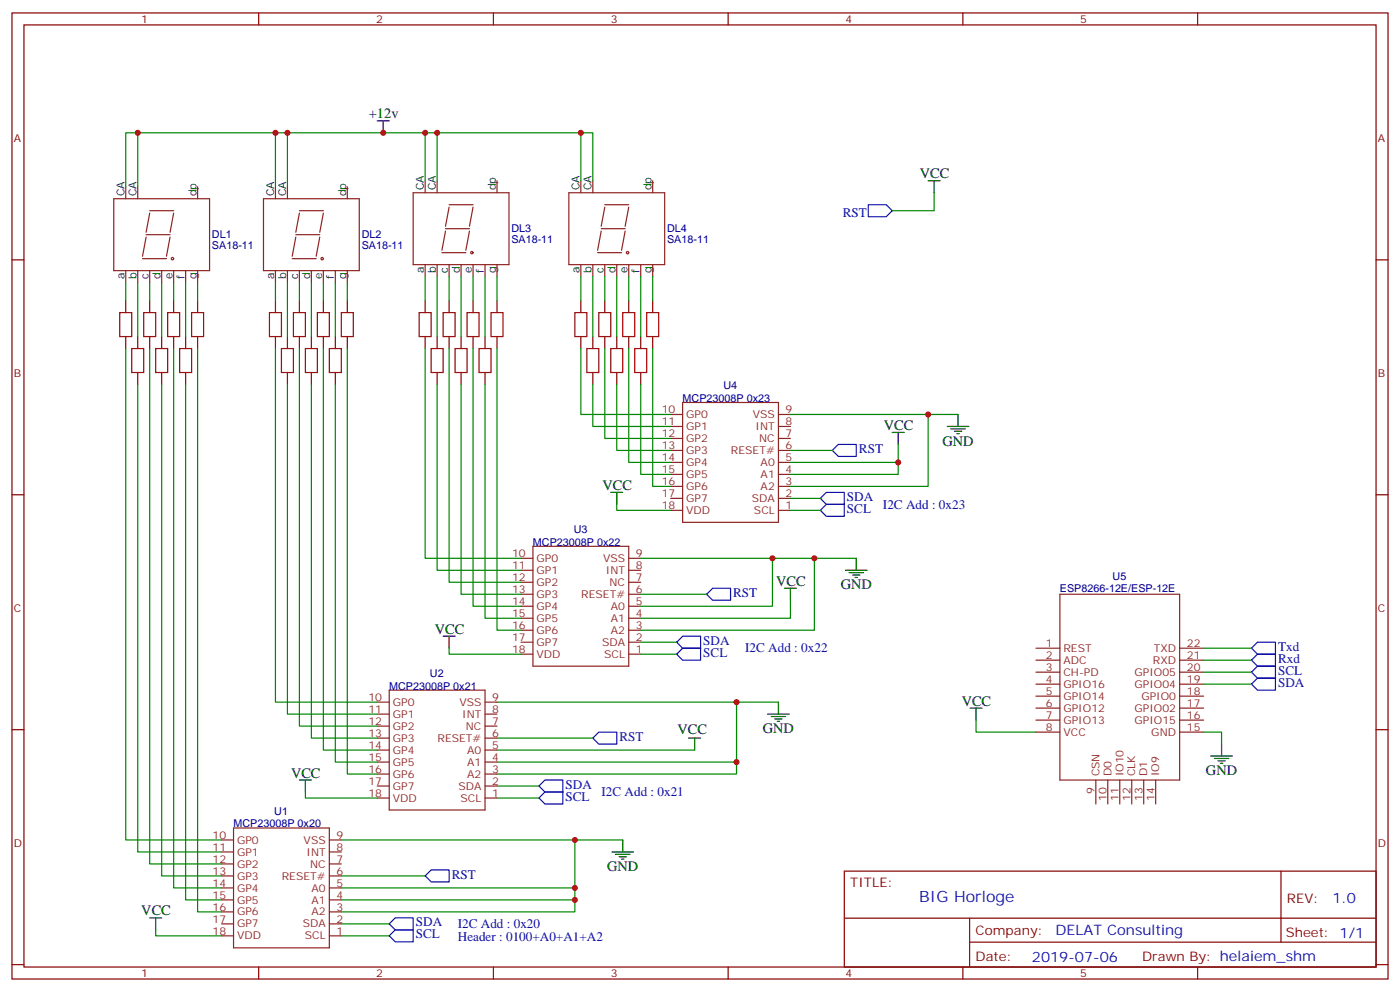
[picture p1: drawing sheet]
<svg xmlns="http://www.w3.org/2000/svg" width="412mm" height="292mm" viewBox="0 0 412 292" stroke-linecap="round" stroke-linejoin="round" font-family="sans-serif">
<g fill="none" stroke="#870000" stroke-width=".35">
<path d="M3.5 3.8h405.4v284.3h-405.4zM7.1 7.3h398.2v277.3h-398.2zM76.2 3.8v3.5M145.3 3.8v3.5M214.5 3.8v3.5M283.6 3.8v3.5M352.8 3.8v3.5M3.5 76.5h3.6M405.3 76.5h3.6M37 88.5v3.5M37 99.1v3.5M40.6 99.1v3.5"/>
<path d="M44.1 88.5v3.5M44.1 99.1v3.5M47.6 99.1v3.5M51.2 88.5v3.5M51.2 99.1v3.5M54.7 99.1v3.5M58.2 88.5v3.5M58.2 99.1v3.5M81.1 88.5v3.5M81.1 99.1v3.5M84.7 99.1v3.5M88.2 88.5v3.5"/>
<path d="M88.2 99.1v3.5M91.7 99.1v3.5M95.2 88.5v3.5M95.2 99.1v3.5M98.8 99.1v3.5M102.3 88.5v3.5M102.3 99.1v3.5M125.2 88.5v3.5M125.2 99.1v3.5M128.8 99.1v3.5M132.3 88.5v3.5M132.3 99.1v3.5"/>
<path d="M135.8 99.1v3.5M139.3 88.5v3.5M139.3 99.1v3.5M142.9 99.1v3.5M146.4 88.5v3.5M146.4 99.1v3.5M171.1 88.5v3.5M171.1 99.1v3.5M174.6 99.1v3.5M178.2 88.5v3.5M178.2 99.1v3.5M181.7 99.1v3.5"/>
<path d="M185.2 88.5v3.5M185.2 99.1v3.5M188.7 99.1v3.5M192.3 88.5v3.5M192.3 99.1v3.5M40.6 109.6v3.6M47.6 109.6v3.6M54.7 109.6v3.6M84.7 109.6v3.6M91.7 109.6v3.6M98.8 109.6v3.6M128.8 109.6v3.6"/>
<path d="M135.8 109.6v3.6M142.9 109.6v3.6M174.6 109.6v3.6M181.7 109.6v3.6M188.7 109.6v3.6M3.5 145.6h3.6M405.3 145.6h3.6M3.5 214.8h3.6M405.3 214.8h3.6M248.7 256.4h156.6v28.2h-156.6zM377.3 256.4v20.9M248.7 270.2h156.5"/>
<path d="M285.6 277.3h119.6M285.6 270.2v14.2M3.5 283.9h3.6M76.2 284.6v3.5M145.3 284.6v3.5M214.5 284.6v3.5M283.6 284.6v3.5M352.8 284.6v3.5M405.3 283.9h3.6"/>
</g>
<g fill="none" stroke="#8c2424" stroke-width=".35">
<path d="M33.5 58.5h28.2v21.2h-28.2zM37 55v3.5M40.6 55v3.5M58.2 55v3.5M77.6 58.5h28.2v21.2h-28.2zM81.1 55v3.5M84.7 55v3.5M102.3 55v3.5M121.7 56.7h28.2v21.2h-28.2zM125.2 53.2v3.5M128.8 53.2v3.5M146.4 53.2v3.5"/>
<path d="M167.6 56.7h28.2v21.2h-28.2zM171.1 53.2v3.5M174.6 53.2v3.5M192.3 53.2v3.5M37 79.7v3.5M40.6 79.7v3.5M42 76.1h7M43 69.1h7.1M43 69.8l-1 5.6M44.1 62h7.1M44.1 62.7l-1.1 5.7M44.1 79.7v3.5"/>
<path d="M47.6 79.7v3.5M50.1 69.8l-1.1 5.6M51.2 62.7l-1.1 5.7M51.2 79.7v3.5M54.7 79.7v3.5M58.2 79.7v3.5M81.1 79.7v3.5M84.7 79.7v3.5M86.1 76.1h7M87.1 69.1h7.1M87.1 69.8l-1 5.6M88.2 62h7"/>
<path d="M88.2 62.7l-1.1 5.7M88.2 79.7v3.5M91.7 79.7v3.5M94.2 69.8l-1.1 5.6M95.2 62.7l-1 5.7M95.2 79.7v3.5M98.8 79.7v3.5M102.3 79.7v3.5M125.2 77.9v3.5M128.8 77.9v3.5M130.2 74.4h7M131.2 67.3h7.1"/>
<path d="M131.2 68l-1 5.7M132.3 60.3h7M132.3 61l-1.1 5.6M132.3 77.9v3.5M135.8 77.9v3.5M138.3 68l-1.1 5.7M139.3 61l-1 5.6M139.3 77.9v3.5M142.9 77.9v3.5M146.4 77.9v3.5M171.1 77.9v3.5M174.6 77.9v3.5"/>
<path d="M176 74.4h7.1M177.1 67.3h7M177.1 68l-1.1 5.7M178.2 60.3h7M178.2 61l-1.1 5.6M178.2 77.9v3.5M181.7 77.9v3.5M184.1 68l-1 5.7M185.2 61l-1.1 5.6M185.2 77.9v3.5M188.7 77.9v3.5M192.3 77.9v3.5"/>
<path d="M201.1 118.5h28.2v35.2h-28.2zM197.6 139.6h3.5M197.6 136.1h3.5M197.6 132.6h3.5M197.6 129h3.5M197.6 125.5h3.5M197.6 122h3.5M229.3 139.6h3.5M229.3 136.1h3.5M229.3 132.6h3.5M229.3 129h3.5M229.3 125.5h3.5"/>
<path d="M229.3 122h3.5M197.6 150.2h3.5M197.6 146.7h3.5M197.6 143.2h3.5M229.3 150.2h3.5M229.3 146.7h3.5M229.3 143.2h3.5M153.5 178.4h3.5M153.5 174.9h3.5M153.5 171.4h3.5M153.5 167.9h3.5M153.5 164.3h3.5"/>
<path d="M157 160.8h28.2v35.3h-28.2zM185.2 178.4h3.5M185.2 174.9h3.5M185.2 171.4h3.5M185.2 167.9h3.5M185.2 164.3h3.5M312.2 174.9h35.3v54.7h-35.3zM153.5 192.5h3.5M153.5 189h3.5M153.5 185.5h3.5M153.5 182h3.5M185.2 192.5h3.5"/>
<path d="M185.2 189h3.5M185.2 185.5h3.5M185.2 182h3.5M305.2 190.8h7M305.2 194.3h7M305.2 197.8h7M347.5 190.8h7M347.5 194.3h7M347.5 197.8h7M111.1 217.2h3.6M111.1 213.7h3.6M111.1 210.2h3.6"/>
<path d="M111.1 206.7h3.6M114.7 203.1h28.2v35.3h-28.2zM142.9 217.2h3.5M142.9 213.7h3.5M142.9 210.2h3.5M142.9 206.7h3.5M305.2 201.4h7M305.2 204.9h7M305.2 215.5h7M305.2 208.4h7M305.2 211.9h7M347.5 201.4h7"/>
<path d="M347.5 204.9h7M347.5 215.5h7M347.5 208.4h7M347.5 211.9h7M111.1 234.9h3.6M111.1 231.4h3.6M111.1 227.8h3.6M111.1 224.3h3.6M111.1 220.8h3.6M142.9 234.9h3.5M142.9 231.4h3.5M142.9 227.8h3.5"/>
<path d="M142.9 224.3h3.5M142.9 220.8h3.5M322.8 229.6v7M326.3 229.6v7M329.8 229.6v7M333.4 229.6v7M336.9 229.6v7M340.4 229.6v7M65.3 257.8h3.5M65.3 254.3h3.5M65.3 250.8h3.5M65.3 247.2h3.5"/>
<path d="M68.8 243.7h28.2v35.3h-28.2zM97 257.8h3.5M97 254.3h3.5M97 250.8h3.5M97 247.2h3.5M65.3 275.4h3.5M65.3 271.9h3.5M65.3 268.4h3.5M65.3 264.9h3.5M65.3 261.3h3.5M97 275.4h3.5M97 271.9h3.5"/>
<path d="M97 268.4h3.5M97 264.9h3.5M97 261.3h3.5"/>
<circle cx="50.8" cy="76.1" r=".35"/>
<circle cx="94.9" cy="76.1" r=".35"/>
<circle cx="139" cy="74.4" r=".35"/>
<circle cx="184.9" cy="74.4" r=".35"/>
</g>
<g fill="none" stroke="#a10000" stroke-width=".35">
<path d="M35.3 92h3.5v7.1h-3.5zM42.3 92h3.6v7.1h-3.6zM49.4 92h3.5v7.1h-3.5zM56.4 92h3.6v7.1h-3.6zM79.4 92h3.5v7.1h-3.5zM86.4 92h3.6v7.1h-3.6zM93.5 92h3.5v7.1h-3.5zM100.5 92h3.6v7.1h-3.6zM123.5 92h3.5v7.1h-3.5zM130.5 92h3.6v7.1h-3.6zM137.6 92h3.5v7.1h-3.5zM144.6 92h3.6v7.1h-3.6z"/>
<path d="M169.3 92h3.6v7.1h-3.6zM176.4 92h3.5v7.1h-3.5zM183.4 92h3.6v7.1h-3.6zM190.5 92h3.5v7.1h-3.5zM38.8 102.6h3.5v7h-3.5zM45.9 102.6h3.5v7h-3.5zM52.9 102.6h3.5v7h-3.5zM82.9 102.6h3.5v7h-3.5zM90 102.6h3.5v7h-3.5zM97 102.6h3.5v7h-3.5zM127 102.6h3.5v7h-3.5zM134.1 102.6h3.5v7h-3.5z"/>
<path d="M141.1 102.6h3.5v7h-3.5zM172.9 102.6h3.5v7h-3.5zM179.9 102.6h3.5v7h-3.5zM187 102.6h3.5v7h-3.5z"/>
</g>
<g fill="none" stroke="#000" stroke-width=".35">
<path d="M111.1 35.6h3.6M112.9 35.6v3.5M273.4 53.2h3.5M275.2 53.2v3.5M262.8 127.3h3.5M264.6 127.3v3.5M279 125.5h6.4M280.1 126.2h4.2M281.2 126.9h2.1M281.9 127.6h.7M282.2 122v3.5M179.9 144.9h3.5"/>
<path d="M181.7 144.9v3.5M231.1 173.1h3.5M232.8 173.1v3.6M249.1 167.9h6.3M250.1 168.6h4.3M251.2 169.3h2.1M251.9 170h.7M252.2 164.3v3.6M130.5 187.3h3.6M132.3 187.3v3.5M202.8 217.2h3.6M204.6 217.2v3.6"/>
<path d="M226.1 210.2h6.4M227.2 210.9h4.2M228.2 211.6h2.2M229 212.3h.7M229.3 206.7v3.5M285.8 208.4h3.5M287.5 208.4v3.5M359.8 219v3.5M88.2 229.6h3.5M90 229.6v3.5M356.7 222.5h6.3M357.7 223.2h4.2"/>
<path d="M358.8 223.9h2.1M359.5 224.6h.7M180.3 250.8h6.3M181.3 251.5h4.3M182.4 252.2h2.1M183.1 252.9h.7M183.4 247.2v3.6M44.1 270.2h3.5M45.9 270.2v3.5"/>
</g>
<g fill="none" stroke="#00f" stroke-width=".35">
<path d="M255.8 60.3h5.3l1.7 1.7-1.7 1.8h-5.3zM245.2 132.6l1.7-1.8h5.3v3.5h-5.3zM241.7 146.7l1.7-1.8h5.3v3.5h-5.3zM241.7 150.2l1.7-1.8h5.3v3.6h-5.3zM208.1 174.9l1.8-1.8h5.3v3.6h-5.3zM199.3 189l1.8-1.7h5.3v3.5h-5.3zM201.1 190.8h5.3v3.5h-5.3l-1.8-1.8zM368.7 197.8l1.7-1.7h5.3v3.5h-5.3zM368.7 194.3l1.7-1.8h5.3v3.6h-5.3zM368.7 190.8l1.7-1.8h5.3v3.5h-5.3zM174.6 217.2l1.8-1.7h5.3v3.5h-5.3zM368.7 201.4l1.7-1.8h5.3v3.5h-5.3z"/>
<path d="M158.7 231.4l1.8-1.8h5.3v3.5h-5.3zM158.7 234.9l1.8-1.8h5.3v3.5h-5.3zM125.2 257.8l1.8-1.8h5.3v3.6h-5.3zM114.7 275.4l1.7-1.7h5.3v3.5h-5.3zM116.4 270.2h5.3v3.5h-5.3l-1.7-1.8z"/>
</g>
<g fill="none" stroke="#008700" stroke-width=".35">
<path d="M40.6 39.1v15.9M81.1 39.1h-44.1v15.9M84.7 39.1v15.9M125.2 39.1v14.1M128.8 39.1v14.1M171.1 39.1v14.1M174.6 53.2v-14.1h-93.5v15.9M275.2 56.7v5.3h-12.4M37 83.2v5.3M40.6 83.2v15.9M44.1 83.2v5.3M47.6 83.2v15.9"/>
<path d="M51.2 83.2v5.3M54.7 83.2v15.9M58.2 83.2v5.3M81.1 83.2v5.3M84.7 83.2v15.9M88.2 83.2v5.3M91.7 83.2v15.9M95.2 83.2v5.3M98.8 83.2v15.9M102.3 83.2v5.3M125.2 81.4v7.1M128.8 81.4v17.7"/>
<path d="M132.3 81.4v7.1M135.8 81.4v17.7M139.3 81.4v7.1M142.9 81.4v17.7M146.4 81.4v7.1M171.1 81.4v7.1M174.6 81.4v17.7M178.2 81.4v7.1M181.7 81.4v17.7M185.2 81.4v7.1M188.7 81.4v17.7M192.3 81.4v7.1"/>
<path d="M37 102.6v144.6h28.3M40.6 113.2v137.6h24.7M44.1 102.6v151.7h21.2M47.6 113.2v144.6h17.7M51.2 102.6v158.7h14.1M54.7 113.2v151.7h10.6M58.2 102.6v165.8h7.1M81.1 102.6v104.1h30M84.7 113.2v97h26.4M88.2 102.6v111.1h22.9M91.7 113.2v104h19.4M95.2 102.6v118.2h15.9"/>
<path d="M98.8 113.2v111.1h12.3M102.3 102.6v125.2h8.8M125.2 102.6v61.7h28.3M128.8 113.2v54.7h24.7M132.3 102.6v68.8h21.2M135.8 113.2v61.7h17.7M139.3 102.6v75.8h14.2M142.9 113.2v68.8h10.6M146.4 102.6v82.9h7.1M171.1 102.6v19.4h26.5M174.6 113.2v12.3h23M178.2 102.6v26.4h19.4"/>
<path d="M181.7 113.2v19.4h15.9M185.2 102.6v33.5h12.4M188.7 113.2v26.4h8.9M192.3 102.6v40.6h5.3M232.8 122h49.4M232.8 136.1h31.8M232.8 132.6h12.4M264.6 130.8v8.8h-31.8M273.4 122v21.2h-40.6M181.7 148.4v1.8h15.9M232.8 146.7h8.9M232.8 150.2h8.9"/>
<path d="M188.7 164.3h63.5M188.7 174.9h19.4M227.5 164.3v14.1h-38.8M232.8 176.7v5.3h-44.1M239.9 164.3v21.2h-51.2M132.3 190.8v1.7h21.2M188.7 189h10.6M188.7 192.5h10.6M354.5 197.8h14.2M354.5 194.3h14.2M354.5 190.8h14.2M146.4 206.7h82.9"/>
<path d="M146.4 217.2h28.2M217 206.7v17.6h-70.6M287.5 211.9v3.6h17.7M354.5 215.5h5.3v3.5M354.5 201.4h14.2M90 233.1v1.8h21.1M146.4 231.4h12.3M146.4 234.9h12.3M146.4 220.8h58.2M217 224.3v3.5h-70.6M100.5 247.2h82.9M100.5 257.8h24.7"/>
<path d="M169.3 247.2v14.1h-68.8M45.9 273.7v1.7h19.4M100.5 271.9h14.2M100.5 275.4h14.2M169.3 261.3v3.6h-68.8M169.3 264.9v3.5h-68.8"/>
</g>
<g fill="#c00">
<circle cx="273.4" cy="122" r=".88"/>
<circle cx="217" cy="206.7" r=".88"/>
<circle cx="169.3" cy="261.3" r=".88"/>
<circle cx="128.8" cy="39.1" r=".88"/>
<circle cx="40.6" cy="39.1" r=".88"/>
<circle cx="84.7" cy="39.1" r=".88"/>
<circle cx="81.1" cy="39.1" r=".88"/>
<circle cx="112.9" cy="39.1" r=".88"/>
<circle cx="171.1" cy="39.1" r=".88"/>
<circle cx="125.2" cy="39.1" r=".88"/>
<circle cx="169.3" cy="247.2" r=".88"/>
<circle cx="169.3" cy="264.9" r=".88"/>
<circle cx="217" cy="224.3" r=".88"/>
<circle cx="239.9" cy="164.3" r=".88"/>
<circle cx="227.5" cy="164.3" r=".88"/>
<circle cx="264.6" cy="136.1" r=".88"/>
</g>
<text font-size="4.6" fill="#00f" x="270.8" y="265.4">BIG Horloge</text>
<g font-size="4.2">
<text x="108.7" y="34.9">+12v</text>
<text x="270.9" y="52.5">VCC</text>
<text x="260.3" y="126.6">VCC</text>
<text x="277.6" y="131.2">GND</text>
<text x="177.4" y="144.2">VCC</text>
<text x="228.6" y="172.4">VCC</text>
<text x="247.6" y="173.5">GND</text>
<text x="128.1" y="186.5">VCC</text>
<text x="283.3" y="207.7">VCC</text>
<text x="224.7" y="215.8">GND</text>
<text x="199.6" y="216.1">VCC</text>
<text x="85.7" y="228.9">VCC</text>
<text x="355.2" y="228.2">GND</text>
<text x="178.9" y="256.4">GND</text>
<text x="41.6" y="269.5">VCC</text>
</g>
<g font-size="4.2" fill="#00f">
<text x="392.5" y="265.7">1.0</text>
<text x="310.9" y="275.2">DELAT Consulting</text>
<text x="304" y="283">2019-07-06</text>
</g>
<g font-size="3.9" fill="#00f">
<text x="248.3" y="63.7">RST</text>
<text x="253" y="133.3">RST</text>
<text x="249.5" y="147.5">SDA</text>
<text x="260.1" y="149.7">I2C Add : 0x23</text>
<text x="249.5" y="151">SCL</text>
<text x="216" y="175.7">RST</text>
<text x="207.2" y="189.8">SDA</text>
<text x="376.5" y="191.5">Txd</text>
<text x="207.2" y="193.3">SCL</text>
<text x="219.5" y="192">I2C Add : 0x22</text>
<text x="376.5" y="195.1">Rxd</text>
<text x="376.5" y="202.1">SDA</text>
<text x="376.5" y="198.6">SCL</text>
<text x="182.5" y="218">RST</text>
<text x="166.6" y="232.1">SDA</text>
<text x="166.6" y="235.6">SCL</text>
<text x="177.2" y="234.4">I2C Add : 0x21</text>
<text x="133.1" y="258.6">RST</text>
<text x="122.5" y="272.7">SDA</text>
<text x="134.9" y="273.2">I2C Add : 0x20</text>
<text x="122.5" y="276.2">SCL</text>
<text x="134.9" y="277.1">Header : 0100+A0+A1+A2</text>
</g>
<g font-size="3.9" fill="#800">
<text x="250.5" y="261">TITLE:</text>
<text x="379.1" y="265.7">REV:</text>
<text x="287.4" y="275.2">Company:</text>
<text x="378.7" y="275.8">Sheet: 1/1</text>
<text x="287.4" y="282.9">Date:</text>
<text x="336.4" y="282.9">Drawn By: helaiem_shm</text>
</g>
<g font-size="3.2" fill="#800">
<text x="41.6" y="6.8">1</text>
<text x="110.8" y="6.8">2</text>
<text x="179.9" y="6.8">3</text>
<text x="249.1" y="6.8">4</text>
<text x="318.2" y="6.8">5</text>
<text x="4.1" y="41.9">A</text>
<text x="405.9" y="41.9">A</text>
<text x="4.1" y="111.1">B</text>
<text x="405.9" y="111.1">B</text>
<text x="4.1" y="180.2">C</text>
<text x="405.9" y="180.2">C</text>
<text x="4.1" y="249.3">D</text>
<text x="405.9" y="249.3">D</text>
<text x="41.6" y="287.6">1</text>
<text x="110.8" y="287.6">2</text>
<text x="179.9" y="287.6">3</text>
<text x="249.1" y="287.6">4</text>
<text x="318.2" y="287.6">5</text>
</g>
<g font-size="3.2">
<text x="36.7" y="57.8" transform="rotate(-90 36.7 57.8)">CA</text>
<text x="40.2" y="57.8" transform="rotate(-90 40.2 57.8)">CA</text>
<text x="57.9" y="57.8" transform="rotate(-90 57.9 57.8)">dp</text>
<text x="80.8" y="57.8" transform="rotate(-90 80.8 57.8)">CA</text>
<text x="84.3" y="57.8" transform="rotate(-90 84.3 57.8)">CA</text>
<text x="102" y="57.8" transform="rotate(-90 102 57.8)">dp</text>
<text x="124.9" y="56" transform="rotate(-90 124.9 56)">CA</text>
<text x="128.4" y="56" transform="rotate(-90 128.4 56)">CA</text>
<text x="146" y="56" transform="rotate(-90 146 56)">dp</text>
<text x="170.7" y="56" transform="rotate(-90 170.7 56)">CA</text>
<text x="174.3" y="56" transform="rotate(-90 174.3 56)">CA</text>
<text x="191.9" y="56" transform="rotate(-90 191.9 56)">dp</text>
<text x="36.7" y="82.1" transform="rotate(-90 36.7 82.1)">a</text>
<text x="40.2" y="82.1" transform="rotate(-90 40.2 82.1)">b</text>
<text x="43.7" y="82.1" transform="rotate(-90 43.7 82.1)">c</text>
<text x="47.3" y="82.1" transform="rotate(-90 47.3 82.1)">d</text>
<text x="50.8" y="82.1" transform="rotate(-90 50.8 82.1)">e</text>
<text x="54.3" y="82.1" transform="rotate(-90 54.3 82.1)">f</text>
<text x="57.9" y="82.1" transform="rotate(-90 57.9 82.1)">g</text>
<text x="80.8" y="82.1" transform="rotate(-90 80.8 82.1)">a</text>
<text x="84.3" y="82.1" transform="rotate(-90 84.3 82.1)">b</text>
<text x="87.8" y="82.1" transform="rotate(-90 87.8 82.1)">c</text>
<text x="91.4" y="82.1" transform="rotate(-90 91.4 82.1)">d</text>
<text x="94.9" y="82.1" transform="rotate(-90 94.9 82.1)">e</text>
<text x="98.4" y="82.1" transform="rotate(-90 98.4 82.1)">f</text>
<text x="102" y="82.1" transform="rotate(-90 102 82.1)">g</text>
<text x="124.9" y="80.4" transform="rotate(-90 124.9 80.4)">a</text>
<text x="128.4" y="80.4" transform="rotate(-90 128.4 80.4)">b</text>
<text x="131.9" y="80.4" transform="rotate(-90 131.9 80.4)">c</text>
<text x="135.5" y="80.4" transform="rotate(-90 135.5 80.4)">d</text>
<text x="139" y="80.4" transform="rotate(-90 139 80.4)">e</text>
<text x="142.5" y="80.4" transform="rotate(-90 142.5 80.4)">f</text>
<text x="146" y="80.4" transform="rotate(-90 146 80.4)">g</text>
<text x="170.7" y="80.4" transform="rotate(-90 170.7 80.4)">a</text>
<text x="174.3" y="80.4" transform="rotate(-90 174.3 80.4)">b</text>
<text x="177.8" y="80.4" transform="rotate(-90 177.8 80.4)">c</text>
<text x="181.3" y="80.4" transform="rotate(-90 181.3 80.4)">d</text>
<text x="184.9" y="80.4" transform="rotate(-90 184.9 80.4)">e</text>
<text x="188.4" y="80.4" transform="rotate(-90 188.4 80.4)">f</text>
<text x="191.9" y="80.4" transform="rotate(-90 191.9 80.4)">g</text>
</g>
<g font-size="3.2" fill="#000080">
<text x="62.4" y="70.1">DL1</text>
<text x="106.5" y="70.1">DL2</text>
<text x="150.6" y="71.5">SA18-11</text>
<text x="150.6" y="68.4">DL3</text>
<text x="196.5" y="71.5">SA18-11</text>
<text x="196.5" y="68.4">DL4</text>
<text x="62.4" y="73.3">SA18-11</text>
<text x="106.5" y="73.3">SA18-11</text>
<text x="201.1" y="118.3">MCP23008P 0x23</text>
<text x="213.1" y="114.6">U4</text>
<text x="157" y="160.6">MCP23008P 0x22</text>
<text x="169" y="156.9">U3</text>
<text x="327.7" y="170.7">U5</text>
<text x="312.2" y="174.2">ESP8266-12E/ESP-12E</text>
<text x="114.7" y="203">MCP23008P 0x21</text>
<text x="126.7" y="199.3">U2</text>
<text x="80.8" y="239.8">U1</text>
<text x="68.8" y="243.5">MCP23008P 0x20</text>
</g>
<g font-size="3.2" fill="#8d2323">
<text x="194.9" y="125.2">11</text>
<text x="194.9" y="121.6">10</text>
<text x="202.1" y="123">GP0</text>
<text x="221.7" y="123">VSS</text>
<text x="231.4" y="125.2">8</text>
<text x="231.4" y="121.6">9</text>
<text x="194.9" y="128.7">12</text>
<text x="202.1" y="130.1">GP2</text>
<text x="202.1" y="126.6">GP1</text>
<text x="222.6" y="126.6">INT</text>
<text x="223.7" y="130.1">NC</text>
<text x="231.4" y="128.7">7</text>
<text x="194.9" y="135.7">14</text>
<text x="194.9" y="132.2">13</text>
<text x="202.1" y="137.2">GP4</text>
<text x="202.1" y="133.6">GP3</text>
<text x="215.3" y="133.6">RESET#</text>
<text x="224.1" y="137.2">A0</text>
<text x="231.4" y="135.7">5</text>
<text x="231.4" y="132.2">6</text>
<text x="194.9" y="142.8">16</text>
<text x="194.9" y="139.3">15</text>
<text x="202.1" y="140.7">GP5</text>
<text x="224.1" y="140.7">A1</text>
<text x="231.4" y="142.8">3</text>
<text x="231.4" y="139.3">4</text>
<text x="194.9" y="149.9">18</text>
<text x="194.9" y="146.3">17</text>
<text x="202.1" y="147.7">GP7</text>
<text x="202.1" y="144.2">GP6</text>
<text x="221.5" y="147.7">SDA</text>
<text x="224.1" y="144.2">A2</text>
<text x="231.4" y="149.9">1</text>
<text x="231.4" y="146.3">2</text>
<text x="202.1" y="151.3">VDD</text>
<text x="222.1" y="151.3">SCL</text>
<text x="150.8" y="167.5">11</text>
<text x="150.8" y="164">10</text>
<text x="158" y="165.4">GP0</text>
<text x="177.6" y="165.4">VSS</text>
<text x="187.3" y="167.5">8</text>
<text x="187.3" y="164">9</text>
<text x="150.8" y="171">12</text>
<text x="158" y="172.4">GP2</text>
<text x="158" y="168.9">GP1</text>
<text x="178.5" y="168.9">INT</text>
<text x="179.6" y="172.4">NC</text>
<text x="187.3" y="171">7</text>
<text x="150.8" y="178.1">14</text>
<text x="150.8" y="174.6">13</text>
<text x="158" y="179.5">GP4</text>
<text x="158" y="176">GP3</text>
<text x="171.2" y="176">RESET#</text>
<text x="180" y="179.5">A0</text>
<text x="187.3" y="178.1">5</text>
<text x="187.3" y="174.6">6</text>
<text x="150.8" y="185.1">16</text>
<text x="150.8" y="181.6">15</text>
<text x="158" y="183">GP5</text>
<text x="180" y="183">A1</text>
<text x="187.3" y="185.1">3</text>
<text x="187.3" y="181.6">4</text>
<text x="150.8" y="188.7">17</text>
<text x="158" y="190.1">GP7</text>
<text x="158" y="186.5">GP6</text>
<text x="177.4" y="190.1">SDA</text>
<text x="180" y="186.5">A2</text>
<text x="187.3" y="188.7">2</text>
<text x="308.1" y="190.4">1</text>
<text x="313.3" y="191.8">REST</text>
<text x="339.9" y="191.8">TXD</text>
<text x="349.6" y="190.4">22</text>
<text x="150.8" y="192.2">18</text>
<text x="158" y="193.6">VDD</text>
<text x="178" y="193.6">SCL</text>
<text x="187.3" y="192.2">1</text>
<text x="308.1" y="194">2</text>
<text x="308.1" y="197.5">3</text>
<text x="313.3" y="195.4">ADC</text>
<text x="339.6" y="195.4">RXD</text>
<text x="349.6" y="197.5">20</text>
<text x="349.6" y="194">21</text>
<text x="308.1" y="201">4</text>
<text x="313.3" y="202.4">GPIO16</text>
<text x="313.3" y="198.9">CH-PD</text>
<text x="334.2" y="202.4">GPIO04</text>
<text x="334.2" y="198.9">GPIO05</text>
<text x="349.6" y="201">19</text>
<text x="108.5" y="209.8">11</text>
<text x="108.5" y="206.3">10</text>
<text x="115.7" y="207.7">GP0</text>
<text x="135.3" y="207.7">VSS</text>
<text x="145" y="209.8">8</text>
<text x="145" y="206.3">9</text>
<text x="308.1" y="204.5">5</text>
<text x="308.1" y="208.1">6</text>
<text x="313.3" y="206">GPIO14</text>
<text x="313.3" y="209.5">GPIO12</text>
<text x="334.2" y="209.5">GPIO02</text>
<text x="336.2" y="206">GPIO0</text>
<text x="349.6" y="208.1">17</text>
<text x="349.6" y="204.5">18</text>
<text x="108.5" y="213.4">12</text>
<text x="115.7" y="214.8">GP2</text>
<text x="115.7" y="211.2">GP1</text>
<text x="136.2" y="211.2">INT</text>
<text x="137.2" y="214.8">NC</text>
<text x="145" y="213.4">7</text>
<text x="308.1" y="211.6">7</text>
<text x="308.1" y="215.1">8</text>
<text x="313.3" y="213">GPIO13</text>
<text x="334.2" y="213">GPIO15</text>
<text x="349.6" y="215.1">15</text>
<text x="349.6" y="211.6">16</text>
<text x="108.5" y="220.4">14</text>
<text x="108.5" y="216.9">13</text>
<text x="115.7" y="221.8">GP4</text>
<text x="115.7" y="218.3">GP3</text>
<text x="128.9" y="218.3">RESET#</text>
<text x="137.6" y="221.8">A0</text>
<text x="145" y="220.4">5</text>
<text x="145" y="216.9">6</text>
<text x="313.3" y="216.5">VCC</text>
<text x="339.1" y="216.5">GND</text>
<text x="108.5" y="227.5">16</text>
<text x="108.5" y="223.9">15</text>
<text x="115.7" y="225.4">GP5</text>
<text x="137.6" y="225.4">A1</text>
<text x="145" y="227.5">3</text>
<text x="145" y="223.9">4</text>
<text x="108.5" y="231">17</text>
<text x="115.7" y="232.4">GP7</text>
<text x="115.7" y="228.9">GP6</text>
<text x="135" y="232.4">SDA</text>
<text x="137.6" y="228.9">A2</text>
<text x="145" y="231">2</text>
<text x="322.4" y="233.7" transform="rotate(-90 322.4 233.7)">9</text>
<text x="323.8" y="228.5" transform="rotate(-90 323.8 228.5)">CSN</text>
<text x="327.4" y="228.5" transform="rotate(-90 327.4 228.5)">D0</text>
<text x="330.9" y="228.5" transform="rotate(-90 330.9 228.5)">IO10</text>
<text x="334.4" y="228.5" transform="rotate(-90 334.4 228.5)">CLK</text>
<text x="338" y="228.5" transform="rotate(-90 338 228.5)">D1</text>
<text x="341.5" y="228.5" transform="rotate(-90 341.5 228.5)">IO9</text>
<text x="108.5" y="234.5">18</text>
<text x="115.7" y="235.9">VDD</text>
<text x="135.7" y="235.9">SCL</text>
<text x="145" y="234.5">1</text>
<text x="326" y="235.7" transform="rotate(-90 326 235.7)">10</text>
<text x="329.5" y="235.7" transform="rotate(-90 329.5 235.7)">11</text>
<text x="333" y="235.7" transform="rotate(-90 333 235.7)">12</text>
<text x="336.5" y="235.7" transform="rotate(-90 336.5 235.7)">13</text>
<text x="340.1" y="235.7" transform="rotate(-90 340.1 235.7)">14</text>
<text x="62.6" y="250.4">11</text>
<text x="62.6" y="246.9">10</text>
<text x="69.8" y="251.8">GP1</text>
<text x="69.8" y="248.3">GP0</text>
<text x="89.5" y="248.3">VSS</text>
<text x="90.3" y="251.8">INT</text>
<text x="99.1" y="250.4">8</text>
<text x="99.1" y="246.9">9</text>
<text x="62.6" y="257.5">13</text>
<text x="62.6" y="253.9">12</text>
<text x="69.8" y="255.3">GP2</text>
<text x="91.4" y="255.3">NC</text>
<text x="99.1" y="257.5">6</text>
<text x="99.1" y="253.9">7</text>
<text x="62.6" y="261">14</text>
<text x="69.8" y="262.4">GP4</text>
<text x="69.8" y="258.9">GP3</text>
<text x="83" y="258.9">RESET#</text>
<text x="91.8" y="262.4">A0</text>
<text x="99.1" y="261">5</text>
<text x="62.6" y="268">16</text>
<text x="62.6" y="264.5">15</text>
<text x="69.8" y="269.5">GP6</text>
<text x="69.8" y="265.9">GP5</text>
<text x="91.8" y="269.5">A2</text>
<text x="91.8" y="265.9">A1</text>
<text x="99.1" y="268">3</text>
<text x="99.1" y="264.5">4</text>
<text x="62.6" y="275.1">18</text>
<text x="62.6" y="271.6">17</text>
<text x="69.8" y="273">GP7</text>
<text x="89.2" y="273">SDA</text>
<text x="99.1" y="275.1">1</text>
<text x="99.1" y="271.6">2</text>
<text x="69.8" y="276.5">VDD</text>
<text x="89.8" y="276.5">SCL</text>
</g>
</svg>
